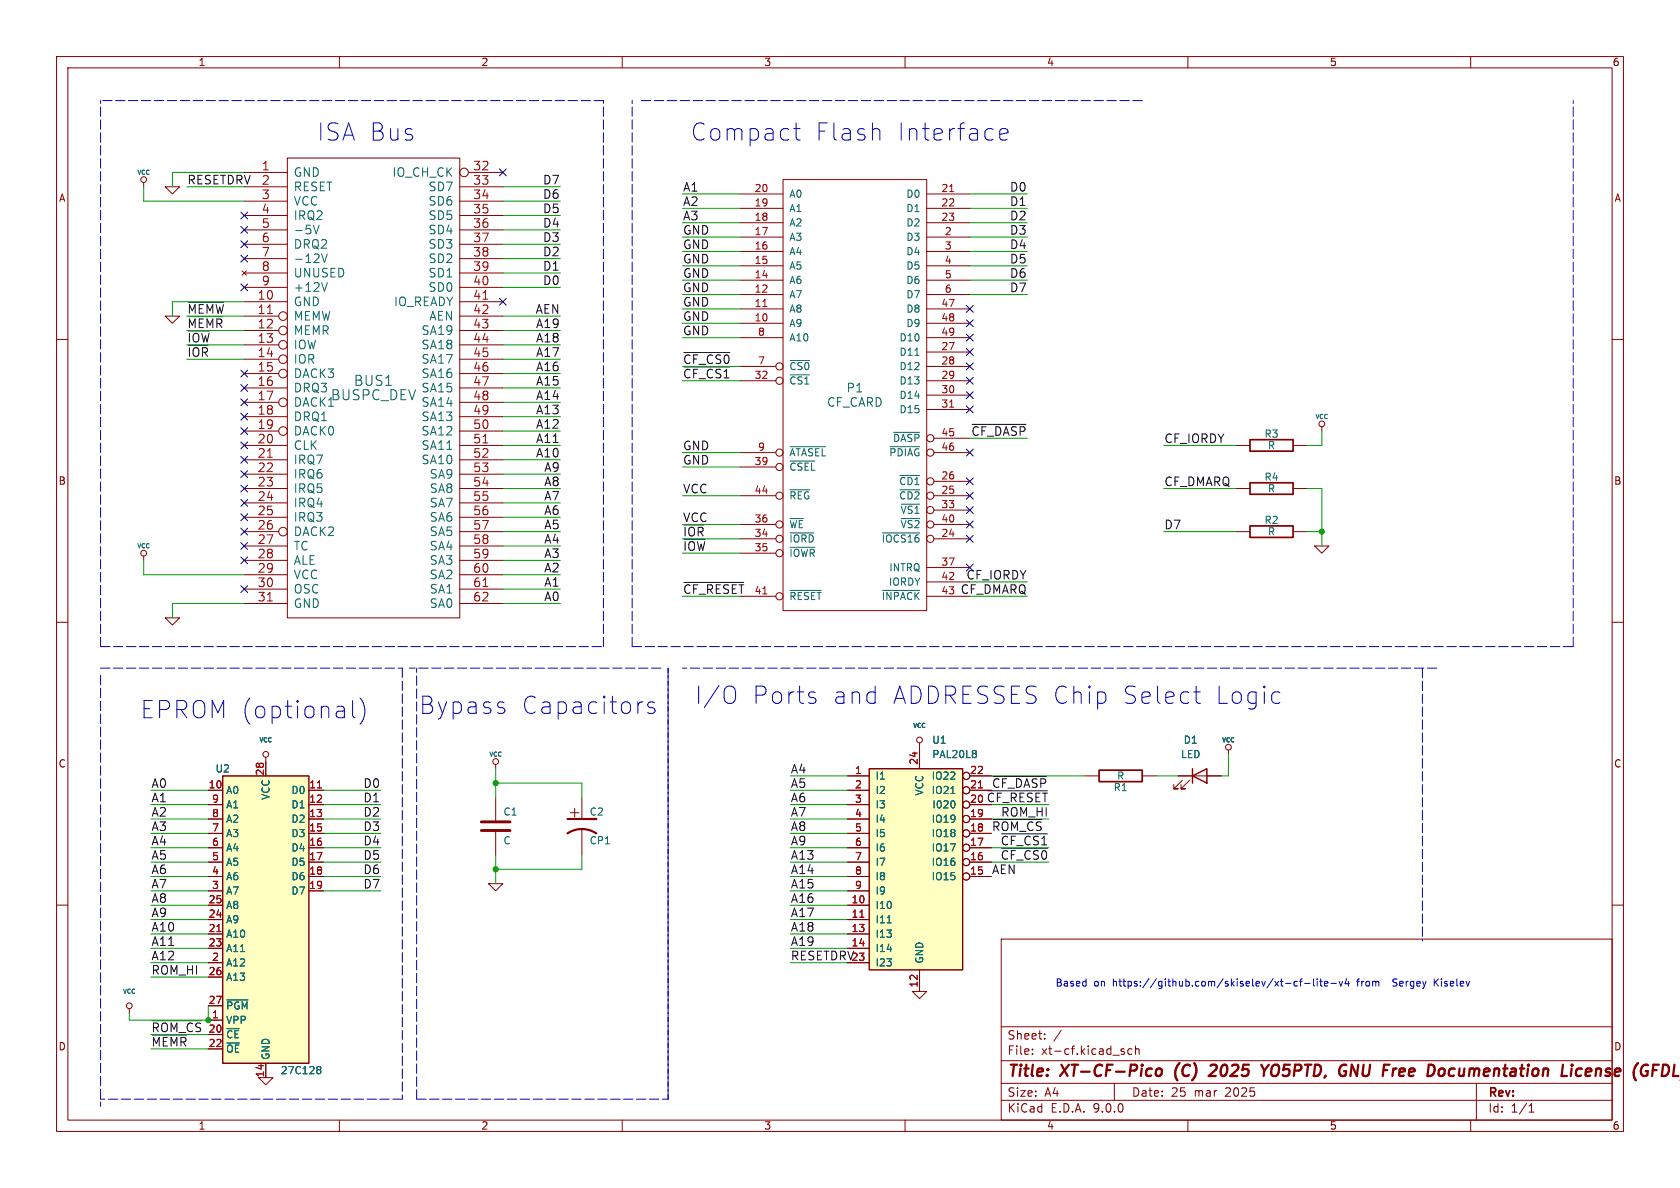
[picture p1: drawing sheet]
<svg xmlns="http://www.w3.org/2000/svg" width="297mm" height="210mm" viewBox="0 0 297 210" stroke-linecap="round" stroke-linejoin="round" font-family="sans-serif">
<g fill="none" stroke="#840000" stroke-width=".18">
<path d="M10 10h277v190h-277zM12 12h273v186h-273zM60 10v2M110 10v2M160 10v2M210 10v2M260 10v2M29.2 33h2.5l-1.2 1.3zM29.2 55.9h2.5l-1.2 1.3zM10 60h2M218.4 78.7h2.6M228.6 78.7h2.5"/>
<path d="M285 60h2M25.4 98.3v.8M218.4 86.4h2.6M228.6 86.4h2.5M10 110h2M29.2 109.2h2.5l-1.2 1.3zM285 110h2M191.8 137.2h2.5M201.9 137.2h2.6M208.3 137.2h7.6M209 137.9l-1.5 1.5h.8h-.8v-.7M210.3 137.9l-1.5 1.5h.7h-.7v-.7"/>
<path d="M217.2 132.6v.8M10 160h2M177 166h108v32h-108zM285 160h2M60 198v2M110 198v2M160 198v2M177 194.5h108M177 191.5h108M177 187.5h108M177 181.5h108M182.5 186.3v.1"/>
<path d="M182.5 185.5v.1M184.7 183.6v.1M184.7 182.8v.1M187.6 182.1l-1.3 2M197 191.5v3M198.4 185.9l.3 .1 .1 .2-.2 .2h-.3M198.4 185.4l.3 .1M200.1 185.5l-.4-.1-.3 .3v.4l.1 .2h.6M200.7 185.5l.3-.1 .3 .1 .1 .9M200.7 184.9v1.5M210 198v2M260 198v2"/>
<path d="M261 191.5v6.5M270.3 196.6h.9M270.3 195.5l.4-.4v1.5"/>
<circle cx="25.4" cy="97.8" r=".51"/>
<circle cx="217.2" cy="132.1" r=".51"/>
</g>
<g fill="none" stroke="#840000" stroke-width=".4">
<path d="M204.5 189.1a.52 .52 0 0 1 .5-.2 .52 .52 0 0 1 .4 .4l-.1 .5a.55 .55 0 0 1-.5 .4 .55 .55 0 0 1-.5-.4zM207.8 189.3v1.1M214.8 188.2h-.5l-.3 .2M215 189.1l-1.3 1.1h1.2M223 188.2l.5 1.1M223.5 189.3l-.1 .9M224.3 188.2l-.8 1.1M225.2 188.3a1.48 1.48 0 0 0-.3 1.8l.2 .1M238.7 190.2l.3-2 .9 2M247.8 188.9l-.4 .3-.1 .7 .3 .3h.4M248.4 189.4l-1 .1M256.6 188.9l-.4 .4-.1 .5 .2 .3 .5 .1"/>
<path d="M279.6 189a.66 .66 0 0 0-.9 .3l-.1 .5 .1 .3 .2 .1 .6-.1M281.1 188.9l-.6 .1-.2 .9 .2 .3 .6-.1M281.3 189.4l-1 .1M292.3 188.2h1M294.5 188.2h-.5l-.2 2 .8-.1"/>
</g>
<path d="M221 77.7h7.6v2.1h-7.6zM221 85.3h7.6v2.1h-7.6zM194.3 136.1h7.6v2.1h-7.6z" fill="none" stroke="#840000" stroke-width=".3"/>
<path d="M210.8 137.2l2.6-1.3v2.5zM210.8 135.9v2.5" fill="none" stroke="#840000" stroke-width=".25"/>
<path d="M153.7 135.9h16.5v35.6h-16.5z" fill="#ffffc2"/>
<path d="M153.7 135.9h16.5v35.6h-16.5z" fill="none" stroke="#840000" stroke-width=".25"/>
<g fill="none" stroke="#840000" stroke-width=".18">
<path d="M25.4 32.3v.7M43.2 30.5h7.6M43.2 33h7.6M43.2 35.6h7.6M43.2 38.1h7.6M50.8 27.9h30.5v81.3h-30.5zM81.3 33h7.6M81.3 35.6h7.6M81.3 38.1h7.6M82.8 30.5h6.1M130.8 34.3h7.6M130.8 36.8h7.6"/>
<path d="M130.8 39.4h7.6M138.4 31.8h25.4v76.2h-25.4zM163.8 34.3h7.6M163.8 36.8h7.6M163.8 39.4h7.6M42.8 47.9l.8 .7M43.2 40.6h7.6M43.2 43.2h7.6M43.2 45.7h7.6M43.2 48.3h7.6M43.2 50.8h7.6M43.2 53.3h7.6"/>
<path d="M43.2 55.9h6.1M43.2 58.4h6.1M43.6 47.9l-.8 .7M81.3 40.6h7.6M81.3 43.2h7.6M81.3 45.7h7.6M81.3 48.3h7.6M81.3 50.8h7.6M81.3 53.3h7.6M81.3 55.9h7.6M81.3 58.4h7.6M130.8 41.9h7.6"/>
<path d="M130.8 44.5h7.6M130.8 47h7.6M130.8 49.5h7.6M130.8 52.1h7.6M130.8 54.6h7.6M130.8 57.2h7.6M130.8 59.7h7.6M163.8 41.9h7.6M163.8 44.5h7.6M163.8 47h7.6M163.8 49.5h7.6M163.8 52.1h7.6"/>
<path d="M163.8 54.6h7.6M163.8 57.2h7.6M163.8 59.7h7.6M43.2 61h6.1M43.2 63.5h6.1M43.2 66h6.1M43.2 68.6h7.6M43.2 71.1h6.1M43.2 73.7h7.6M43.2 76.2h6.1M43.2 78.7h7.6M81.3 61h7.6"/>
<path d="M81.3 63.5h7.6M81.3 66h7.6M81.3 68.6h7.6M81.3 71.1h7.6M81.3 73.7h7.6M81.3 76.2h7.6M81.3 78.7h7.6M130.8 64.8h6.4M130.8 67.3h6.4M163.8 64.8h7.6M163.8 67.3h7.6M163.8 62.2h7.6"/>
<path d="M163.8 69.9h7.6M163.8 72.4h7.6M165.1 77.5h6.3M43.2 94h6.1M43.2 81.3h7.6M43.2 83.8h7.6M43.2 86.4h7.6M43.2 88.9h7.6M43.2 91.4h7.6M43.2 96.5h7.6M43.2 99.1h7.6M81.3 94h7.6"/>
<path d="M81.3 81.3h7.6M81.3 83.8h7.6M81.3 86.4h7.6M81.3 88.9h7.6M81.3 91.4h7.6M81.3 96.5h7.6M81.3 99.1h7.6M130.8 80h6.4M130.8 82.6h6.4M130.8 87.6h6.4M130.8 92.7h6.4M130.8 95.3h6.4"/>
<path d="M130.8 97.8h6.4M165.1 80h6.3M165.1 87.6h6.3M165.1 92.7h6.3M165.1 95.3h6.3M165.1 85.1h6.3M165.1 90.2h6.3M218.4 94h2.6M228.6 94h2.5M43.2 101.6h7.6M43.2 104.1h7.6M43.2 106.7h7.6"/>
<path d="M81.3 101.6h7.6M81.3 104.1h7.6M81.3 106.7h7.6M130.8 105.4h6.4M163.8 105.4h7.6M163.8 100.3h7.6M163.8 102.9h7.6M87.6 135.1v.8M149.9 137.2h3.8M149.9 139.7h3.8M162.6 131.3v4.6M171.4 137.2h3.9"/>
<path d="M171.4 139.7h3.9M86.4 156.2h2.5l-1.3 1.3zM87.6 141v4.3M87.6 146.8v4.3M102.9 141v3.8M102.9 146.6v4.5M149.9 142.2h3.8M149.9 144.8h3.8M149.9 147.3h3.8M149.9 149.9h3.8M149.9 152.4h3.8M149.9 154.9h3.8"/>
<path d="M149.9 157.5h3.8M171.4 142.2h3.9M171.4 144.8h3.9M171.4 147.3h3.9M171.4 149.9h3.9M171.4 152.4h3.9M171.4 154.9h3.9M22.9 178.3v.8M149.9 160h3.8M149.9 162.6h3.8M149.9 165.1h3.8M149.9 167.6h3.8"/>
<path d="M149.9 170.2h3.8M161.3 175.3h2.5l-1.2 1.2zM162.6 171.5v3.8M45.7 190.5h2.6l-1.3 1.3z"/>
<circle cx="25.4" cy="31.8" r=".51"/>
<circle cx="82" cy="30.5" r=".76"/>
<circle cx="50" cy="58.4" r=".76"/>
<circle cx="50" cy="55.9" r=".76"/>
<circle cx="50" cy="71.1" r=".76"/>
<circle cx="50" cy="66" r=".76"/>
<circle cx="50" cy="61" r=".76"/>
<circle cx="50" cy="63.5" r=".76"/>
<circle cx="50" cy="76.2" r=".76"/>
<circle cx="137.8" cy="67.3" r=".63"/>
<circle cx="137.8" cy="64.8" r=".63"/>
<circle cx="50" cy="94" r=".76"/>
<circle cx="137.8" cy="87.6" r=".63"/>
<circle cx="137.8" cy="92.7" r=".63"/>
<circle cx="137.8" cy="80" r=".63"/>
<circle cx="137.8" cy="97.8" r=".63"/>
<circle cx="137.8" cy="95.2" r=".63"/>
<circle cx="137.8" cy="82.5" r=".63"/>
<circle cx="164.5" cy="95.2" r=".63"/>
<circle cx="137.8" cy="105.4" r=".63"/>
<circle cx="87.6" cy="134.6" r=".51"/>
<circle cx="162.6" cy="130.8" r=".51"/>
<circle cx="170.8" cy="139.7" r=".63"/>
<circle cx="170.8" cy="137.2" r=".63"/>
<circle cx="170.8" cy="149.9" r=".63"/>
<circle cx="170.8" cy="152.4" r=".63"/>
<circle cx="170.8" cy="142.2" r=".63"/>
<circle cx="170.8" cy="147.3" r=".63"/>
<circle cx="170.8" cy="144.8" r=".63"/>
<circle cx="170.8" cy="154.9" r=".63"/>
<circle cx="22.9" cy="177.8" r=".51"/>
</g>
<g fill="none" stroke="#006464" stroke-width=".18">
<path d="M55.4 39.8l.5 1.5 .5-1.5M56.9 44.9l.5 1.5 .5-1.5M57.9 50l-.5 1.5M139.7 63.7h3.4M139.7 66.3h3.4M139.7 79h6.3M157.3 79h5.3M158 76.4h4.6M161.7 62.8h.8M139.7 81.5h4.4M139.7 86.6h3.4M139.7 91.7h2.3"/>
<path d="M139.7 94.2h4.2M139.7 96.7h4.4M156 94.2h6.6M159.1 86.6h3.5M159.1 84h3.5M159.3 91.7h3.3M159.3 89.1h3.3M139.7 104.4h5.5M156 104.4h6.6M172.5 132.7l.1 .2-.1 .2M172.5 133.3l.1 .1-.1 .5M168.1 140.3h.7"/>
<path d="M168.7 141.7l.1 .3-.1 .7M156.8 163.1h.8"/>
</g>
<path d="M167.9 33.9h.7M47.3 55.4h.9M85.4 52.9h.9M134.9 54.2h.7M85.4 78.3h.9M167.9 72h.7M47.3 80.8h.9M47.3 106.2h.9M85.4 103.7h.9M134.9 105h.7M173 139.3h.7M152 162.1h.7" fill="none" stroke="#a90000" stroke-width=".18"/>
<path d="M221 93h7.6v2h-7.6z" fill="none" stroke="#840000" stroke-width=".3"/>
<path d="M100.3 144.8h5.1h-1.3M100.3 147.3a4.6 4.6 0 0 1 5.1 0" fill="none" stroke="#840000" stroke-width=".38"/>
<path d="M85.1 145.3h5.1M85.1 146.8h5.1" fill="none" stroke="#840000" stroke-width=".51"/>
<path d="M39.4 137.2h15.2v50.8h-15.2z" fill="#ffffc2"/>
<path d="M39.4 137.2h15.2v50.8h-15.2z" fill="none" stroke="#840000" stroke-width=".25"/>
<g fill="none" stroke="#840000" stroke-width=".18">
<path d="M233.7 75.4v.8M232.4 96.5h2.5l-1.2 1.3zM36.8 139.7h2.6M47 133.9v3.3M54.6 139.7h2.5M149.9 139.7h3.8M149.9 137.2h3.8M162.6 132.1v3.8M171.4 139.7h3.9M171.4 137.2h3.9M208.3 137.2h2.5M213.4 137.2h2.5"/>
<path d="M36.8 142.2h2.6M36.8 144.8h2.6M36.8 147.3h2.6M36.8 149.9h2.6M36.8 152.4h2.6M36.8 154.9h2.6M36.8 157.5h2.6M54.6 142.2h2.5M54.6 144.8h2.5M54.6 147.3h2.5M54.6 149.9h2.5M54.6 152.4h2.5"/>
<path d="M54.6 154.9h2.5M54.6 157.5h2.5M149.9 142.2h3.8M149.9 144.8h3.8M149.9 147.3h3.8M149.9 149.9h3.8M149.9 152.4h3.8M149.9 154.9h3.8M149.9 157.5h3.8M171.4 142.2h3.9M171.4 144.8h3.9M171.4 147.3h3.9"/>
<path d="M171.4 149.9h3.9M171.4 152.4h3.9M171.4 154.9h3.9M36.8 160h2.6M36.8 162.6h2.6M36.8 165.1h2.6M36.8 167.6h2.6M36.8 170.2h2.6M36.8 172.7h2.6M36.8 177.8h2.6M149.9 160h3.8M149.9 162.6h3.8"/>
<path d="M149.9 165.1h3.8M149.9 167.6h3.8M149.9 170.2h3.8M162.6 171.5v3.8M36.8 180.3h2.6M36.8 182.9h2.6M36.8 185.4h2.6M47 188v2.5"/>
<circle cx="233.7" cy="74.9" r=".51"/>
<circle cx="47" cy="133.4" r=".51"/>
<circle cx="170.8" cy="139.7" r=".63"/>
<circle cx="170.8" cy="137.2" r=".63"/>
<circle cx="170.8" cy="149.9" r=".63"/>
<circle cx="170.8" cy="152.4" r=".63"/>
<circle cx="170.8" cy="142.2" r=".63"/>
<circle cx="170.8" cy="147.3" r=".63"/>
<circle cx="170.8" cy="144.8" r=".63"/>
<circle cx="170.8" cy="154.9" r=".63"/>
</g>
<path d="M56.1 139.3h.7M173 139.3h.7M38.3 164.7h.8M152 162.1h.7" fill="none" stroke="#a90000" stroke-width=".18"/>
<path d="M172.5 132.7l.1 .2-.1 .2M172.5 133.3l.1 .1-.1 .5M168.1 140.3h.7M168.7 141.7l.1 .3-.1 .7M40.1 176.8h3.7M156.8 163.1h.8M56.2 188.5h.3l.2 .3-.2 .3M56.2 189.1h.3M56.5 189.1l.2 .2v.3l-.1 .1-.4 .1" fill="none" stroke="#006464" stroke-width=".18"/>
<g fill="none" stroke="#0f0f0f" stroke-width=".18">
<path d="M33.3 58.5h3.7M33.3 56h6.1M33.3 53.4h6.3M33.3 61h3.5M120.9 62.3h8.1M120.9 64.9h8.1M171.9 75h9.5M120.9 92.8h3.5M120.9 95.3h3.8M120.9 103h10.6M174.6 139.8h10.6M175.5 137.2h9.5"/>
<path d="M175.5 144.9h8.7M177.1 147.4h8.1M177.1 149.9h8.1M26.9 183h6.1M26.9 180.4h8.7"/>
</g>
<g fill="none" stroke="#0000c2" stroke-width=".18" stroke-dasharray="1.7 .6">
<path d="M106.7 17.8h-88.9M201.9 17.8h-88.9M17.8 114.3h88.9M17.8 114.3v-96.5M17.8 118.1h53.3M17.8 119.4v76.2M71.1 118.1v76.2M106.7 114.3v-96.5M111.8 114.3h166.3M111.8 114.3v-96.5M116.8 118.1h-44.4M118.1 118.1v76.2"/>
<path d="M251.5 118.1v48.3M254 118.1h-133.4M278.1 114.3v-96.5M71.1 194.3h-53.3M73.7 194.3h44.4M73.7 194.3v-76.2M118.1 194.3v-76.2"/>
</g>
<g fill="none" stroke="#009600" stroke-width=".18">
<path d="M25.4 33v2.6h17.8M33 33h10.2M43.2 30.5h-12.7v2.5M88.9 33h10.2M88.9 35.6h10.2M88.9 38.1h10.2M120.6 36.8h10.2M120.6 34.3h10.2M120.6 39.4h10.2M171.4 36.8h10.2M171.4 34.3h10.2M171.4 39.4h10.2"/>
<path d="M33 55.9h10.2M33 58.4h10.2M43.2 53.3h-12.7v2.6M88.9 55.9h10.2M88.9 58.4h10.2M88.9 50.8h10.2M88.9 45.7h10.2M88.9 48.3h10.2M88.9 43.2h10.2M88.9 40.6h10.2M120.6 52.1h10.2M120.6 57.2h10.2"/>
<path d="M120.6 54.6h10.2M120.6 59.7h10.2M120.6 44.5h10.2M120.6 47h10.2M120.6 41.9h10.2M120.6 49.5h10.2M171.4 52.1h10.2M171.4 44.5h10.2M171.4 47h10.2M171.4 41.9h10.2M171.4 49.5h10.2M33 61h10.2"/>
<path d="M33 63.5h10.2M88.9 78.7h10.2M88.9 61h10.2M88.9 68.6h10.2M88.9 63.5h10.2M88.9 71.1h10.2M88.9 66h10.2M88.9 73.7h10.2M88.9 76.2h10.2M120.6 64.8h10.2M120.6 67.3h10.2M171.4 77.5h10.2"/>
<path d="M205.7 78.7h12.7M233.7 76.2v2.5h-2.6M25.4 99.1v2.5h17.8M88.9 91.4h10.2M88.9 86.4h10.2M88.9 94h10.2M88.9 99.1h10.2M88.9 88.9h10.2M88.9 81.3h10.2M88.9 83.8h10.2M88.9 96.5h10.2M120.6 80h10.2"/>
<path d="M120.6 82.6h10.2M120.6 87.6h10.2M120.6 97.8h10.2M120.6 95.3h10.2M120.6 92.7h10.2M205.7 86.4h12.7M205.7 94h12.7M231.1 86.4h2.6v10.1M231.1 94h2.6M43.2 106.7h-12.7v2.5M88.9 106.7h10.2M88.9 101.6h10.2"/>
<path d="M88.9 104.1h10.2M120.6 105.4h10.2M171.4 102.9h10.2M171.4 105.4h10.2M26.7 139.7h10.1M57.1 139.7h10.2M87.6 138.4h15.3v2.6M87.6 135.9v5.1M139.7 137.2h10.2M139.7 139.7h10.2M175.3 137.2h16.5M204.5 137.2h3.8"/>
<path d="M217.2 133.4v3.8h-1.3M26.7 152.4h10.1M26.7 144.8h10.1M26.7 142.2h10.1M26.7 154.9h10.1M26.7 157.5h10.1M26.7 149.9h10.1M26.7 147.3h10.1M57.1 152.4h10.2M57.1 144.8h10.2M57.1 142.2h10.2M57.1 154.9h10.2"/>
<path d="M57.1 157.5h10.2M57.1 149.9h10.2M57.1 147.3h10.2M87.6 151.1v5.1M102.9 151.1v2.6h-15.3M139.7 152.4h10.2M139.7 144.8h10.2M139.7 142.2h10.2M139.7 154.9h10.2M139.7 157.5h10.2M139.7 149.9h10.2M139.7 147.3h10.2"/>
<path d="M175.3 152.4h10.1M175.3 144.8h10.1M175.3 142.2h10.1M175.3 149.9h10.1M26.7 160h10.1M26.7 167.6h10.1M26.7 165.1h10.1M26.7 162.6h10.1M26.7 170.2h10.1M26.7 172.7h10.1M36.8 177.8v2.5h-13.9v-1.2M139.7 160h10.2"/>
<path d="M139.7 167.6h10.2M139.7 165.1h10.2M139.7 162.6h10.2M139.7 170.2h10.2M26.7 185.4h10.1M26.7 182.9h10.1"/>
</g>
<g fill="none" stroke="#000084" stroke-width=".18">
<path d="M42.6 37.5l1.2 1.2M43.8 37.5l-1.2 1.2M88.3 29.9l1.2 1.2M89.5 29.9l-1.2 1.2M42.6 45.1l1.2 1.2M42.6 42.6l1.2 1.2M42.6 50.2l1.2 1.2M42.6 40l1.2 1.2M43.8 45.1l-1.2 1.2M43.8 42.6l-1.2 1.2M43.8 50.2l-1.2 1.2M43.8 40l-1.2 1.2"/>
<path d="M88.3 52.7l1.2 1.2M89.5 52.7l-1.2 1.2M170.8 59.1l1.3 1.2M170.8 56.5l1.3 1.3M170.8 54l1.3 1.2M172.1 59.1l-1.3 1.2M172.1 56.5l-1.3 1.3M172.1 54l-1.3 1.2M42.6 78.1l1.2 1.2M42.6 75.6l1.2 1.2M42.6 73.1l1.2 1.2M42.6 70.5l1.2 1.2"/>
<path d="M42.6 65.4l1.2 1.2M42.6 68l1.2 1.2M43.8 78.1l-1.2 1.2M43.8 75.6l-1.2 1.2M43.8 73.1l-1.2 1.2M43.8 70.5l-1.2 1.2M43.8 65.4l-1.2 1.2M43.8 68l-1.2 1.2M170.8 79.4l1.3 1.2M170.8 61.6l1.3 1.2M170.8 64.2l1.3 1.2M170.8 71.8l1.3 1.2"/>
<path d="M170.8 69.2l1.3 1.3M170.8 66.7l1.3 1.2M172.1 79.4l-1.3 1.2M172.1 61.6l-1.3 1.2M172.1 64.2l-1.3 1.2M172.1 71.8l-1.3 1.2M172.1 69.2l-1.3 1.3M172.1 66.7l-1.3 1.2M42.6 80.7l1.2 1.2M42.6 88.3l1.2 1.2M42.6 85.8l1.2 1.2M42.6 83.2l1.2 1.2"/>
<path d="M42.6 98.5l1.2 1.2M42.6 95.9l1.2 1.2M42.6 90.8l1.2 1.2M42.6 93.4l1.2 1.2M43.8 80.7l-1.2 1.2M43.8 88.3l-1.2 1.2M43.8 85.8l-1.2 1.2M43.8 83.2l-1.2 1.2M43.8 98.5l-1.2 1.2M43.8 95.9l-1.2 1.2M43.8 90.8l-1.2 1.2M43.8 93.4l-1.2 1.2"/>
<path d="M170.8 84.5l1.3 1.2M170.8 92.1l1.3 1.2M170.8 89.6l1.3 1.2M170.8 94.6l1.3 1.3M170.8 99.7l1.3 1.2M170.8 87l1.3 1.2M172.1 84.5l-1.3 1.2M172.1 92.1l-1.3 1.2M172.1 89.6l-1.3 1.2M172.1 94.6l-1.3 1.3M172.1 99.7l-1.3 1.2M172.1 87l-1.3 1.2"/>
<path d="M42.6 103.5l1.2 1.2M43.8 103.5l-1.2 1.2"/>
</g>
<g fill="none" stroke="#0000c2" stroke-width=".18">
<path d="M140.3 22.7h1.2M140.7 21.7v2.6l.2 .3 .6 .2M155.4 22.9l.1 .3v1.6M176.7 23.8l1.5-.3-.2-.6-.2-.2h-.6l-.3 .2-.2 .3v1.1l.2 .3 .3 .2h.6l.2-.2M62.3 123.8v2.6l.2 .3 .3 .2M63.6 123.4a3.5 3.5 0 0 1 0 4.6M89.1 125.2l.2 .3-.2 .5M113.3 124.1h.3M115.7 124.2l-.8-.1-.2 .1-.2 .3 .2 .5 1 .2 .1 .3-.1 .5-.3 .1h-.6l-.3-.1M129.6 121.4a2.17 2.17 0 0 1 0 2.8M143.8 123.3l.3 .2 .2 .3-.2 .4-.3 .1M143.8 122.3l.3 .2"/>
<path d="M195.4 122.6l.1 .3v.9l-.1 .2M211 122.3h1.2M211.5 121.3v2.6l.1 .3 .6 .1M225.1 122.5l.3-.2h.6l.3 .2M225.1 124.2l.3 .1h.6l.3-.1M227.3 173.8h.9M229.4 173.5h-.4l-.2 .2 .1 .6h.5M229.7 173.5h.5M230.2 173l-.3 .2v1.1M230.6 173.8h1M232.2 173v1.1l.2 .2M232.9 173v.2"/>
<path d="M232.9 173.5v.8M233.3 173.5h.5M233.5 173v1.1l.3 .2M234.1 173.9l.7-.1-.1-.3h-.4l-.2 .2 .1 .6h.5M235.3 173.8h1M236.7 173.5l.3 .8 .4-.8M238.1 173l-.3 .9h.8M238.4 173.5v.8M246.2 174.3h.2M246.5 173l-.3 .3 .3 .4M253.6 173v1.3M253.7 173.6l.6 .7"/>
<path d="M254.3 173l-.7 .8"/>
</g>
<g fill="#009600" stroke="#009600" stroke-width=".18">
<circle cx="233.7" cy="94" r=".46"/>
<circle cx="87.6" cy="138.4" r=".46"/>
<circle cx="87.6" cy="153.7" r=".46"/>
<circle cx="36.8" cy="180.3" r=".46"/>
</g>
<g font-size="4.2" fill="#0000c2">
<text x="55.9" y="25.2">ISA Bus</text>
<text x="121.9" y="25.2">Compact</text>
<text x="143.8" y="25.2">Flash</text>
<text x="158.2" y="25.2">Interface</text>
<text x="122.7" y="124.7">I/O</text>
<text x="132.7" y="124.7">Ports</text>
<text x="146.8" y="124.7">and</text>
<text x="157.2" y="124.7">ADDRESSES Chip</text>
<text x="197.5" y="124.7">Select</text>
<text x="213.8" y="124.7">Logic</text>
<text x="24.6" y="127.3">EPROM (optional)</text>
<text x="73.9" y="126.5">Bypass</text>
<text x="91.9" y="126.5">Capacitors</text>
</g>
<g font-size="2.8" fill="#840000">
<text x="100.3" y="144.8">+</text>
<text x="178" y="190.9">Title:</text>
<text x="187.7" y="190.9">XT-CF-Pico</text>
<text x="208.6" y="190.9">(C)</text>
<text x="215.5" y="190.9">2025</text>
<text x="225.5" y="190.9">YO5PTD,</text>
<text x="240" y="190.9">GNU</text>
<text x="248.5" y="190.9">Free</text>
<text x="257.2" y="190.9">Documentation</text>
<text x="281.7" y="190.9">License</text>
<text x="295.2" y="190.9">(G</text>
</g>
<g font-size="2.5" fill="#006464">
<text x="58.4" y="71">BUSPC_DEV</text>
<text x="62.5" y="68.4">BUS1</text>
</g>
<g font-size="2.1" fill="#0f0f0f">
<text x="33" y="32.7">RESETDRV</text>
<text x="95.9" y="32.7">D7</text>
<text x="95.9" y="35.2">D6</text>
<text x="120.6" y="34">A1</text>
<text x="178.5" y="34">D0</text>
<text x="95.9" y="37.8">D5</text>
<text x="95.9" y="40.3">D4</text>
<text x="120.6" y="39.1">A3</text>
<text x="120.6" y="36.5">A2</text>
<text x="120.6" y="41.6">GND</text>
<text x="178.5" y="39.1">D2</text>
<text x="178.5" y="41.6">D3</text>
<text x="178.5" y="36.5">D1</text>
<text x="95.9" y="47.9">D1</text>
<text x="95.9" y="45.4">D2</text>
<text x="95.9" y="42.9">D3</text>
<text x="120.6" y="44.1">GND</text>
<text x="120.6" y="46.7">GND</text>
<text x="178.5" y="44.1">D4</text>
<text x="178.5" y="46.7">D5</text>
<text x="95.9" y="50.5">D0</text>
<text x="120.6" y="51.8">GND</text>
<text x="120.6" y="49.2">GND</text>
<text x="178.5" y="51.8">D7</text>
<text x="178.5" y="49.2">D6</text>
<text x="33" y="58.1">~{MEMR}</text>
<text x="33" y="55.6">~{MEMW}</text>
<text x="94.6" y="55.6">AEN</text>
<text x="94.7" y="58.1">A19</text>
<text x="120.6" y="56.8">GND</text>
<text x="120.6" y="59.4">GND</text>
<text x="120.6" y="54.3">GND</text>
<text x="33" y="63.2">~{IOR}</text>
<text x="33" y="60.6">~{IOW}</text>
<text x="94.7" y="60.6">A18</text>
<text x="94.7" y="63.2">A17</text>
<text x="94.7" y="65.7">A16</text>
<text x="120.6" y="64.5">~{CF_CS0}</text>
<text x="94.7" y="68.3">A15</text>
<text x="94.7" y="70.8">A14</text>
<text x="120.6" y="67">~{CF_CS1}</text>
<text x="94.7" y="75.9">A12</text>
<text x="94.7" y="73.3">A13</text>
<text x="171.7" y="77.2">~{CF_DASP}</text>
<text x="94.7" y="78.4">A11</text>
<text x="94.7" y="81">A10</text>
<text x="96.1" y="83.5">A9</text>
<text x="120.6" y="79.7">GND</text>
<text x="120.6" y="82.2">GND</text>
<text x="205.7" y="78.4">CF_IORDY</text>
<text x="96.1" y="86">A8</text>
<text x="96.1" y="88.6">A7</text>
<text x="120.6" y="87.3">VCC</text>
<text x="205.7" y="86">CF_DMARQ</text>
<text x="96.1" y="93.7">A5</text>
<text x="96.1" y="91.1">A6</text>
<text x="120.6" y="92.4">VCC</text>
<text x="120.6" y="94.9">~{IOR}</text>
<text x="205.7" y="93.7">D7</text>
<text x="96.1" y="96.2">A4</text>
<text x="96.1" y="98.7">A3</text>
<text x="96.1" y="101.3">A2</text>
<text x="120.6" y="97.5">~{IOW}</text>
<text x="96.1" y="106.4">A0</text>
<text x="96.1" y="103.8">A1</text>
<text x="120.6" y="105.1">~{CF_RESET}</text>
<text x="169.8" y="105.1">CF_DMARQ</text>
<text x="170.8" y="102.6">CF_IORDY</text>
<text x="139.7" y="136.8">A4</text>
<text x="26.7" y="141.9">A1</text>
<text x="26.7" y="139.4">A0</text>
<text x="64.2" y="139.4">D0</text>
<text x="64.2" y="141.9">D1</text>
<text x="139.7" y="139.4">A5</text>
<text x="139.7" y="141.9">A6</text>
<text x="174.4" y="141.9">~{CF_RESET}</text>
<text x="175.3" y="139.4">~{CF_DASP}</text>
<text x="26.7" y="149.5">A4</text>
<text x="26.7" y="144.5">A2</text>
<text x="26.7" y="147">A3</text>
<text x="64.2" y="144.5">D2</text>
<text x="64.2" y="149.5">D4</text>
<text x="64.2" y="147">D3</text>
<text x="139.7" y="147">A8</text>
<text x="139.7" y="149.5">A9</text>
<text x="139.7" y="144.5">A7</text>
<text x="175.3" y="147">~{ROM_CS}</text>
<text x="176.8" y="149.5">~{CF_CS1}</text>
<text x="176.9" y="144.5">ROM_HI</text>
<text x="26.7" y="152.1">A5</text>
<text x="26.7" y="154.6">A6</text>
<text x="64.2" y="152.1">D5</text>
<text x="64.2" y="154.6">D6</text>
<text x="139.7" y="154.6">A14</text>
<text x="139.7" y="152.1">A13</text>
<text x="175.3" y="154.6">AEN</text>
<text x="176.8" y="152.1">~{CF_CS0}</text>
<text x="26.7" y="157.2">A7</text>
<text x="26.7" y="159.7">A8</text>
<text x="64.2" y="157.2">D7</text>
<text x="139.7" y="157.2">A15</text>
<text x="139.7" y="159.7">A16</text>
<text x="26.7" y="162.2">A9</text>
<text x="26.7" y="164.8">A10</text>
<text x="26.7" y="167.3">A11</text>
<text x="139.7" y="162.2">A17</text>
<text x="139.7" y="164.8">A18</text>
<text x="139.7" y="167.3">A19</text>
<text x="26.7" y="172.4">ROM_HI</text>
<text x="26.7" y="169.9">A12</text>
<text x="139.7" y="169.9">RESETDRV</text>
<text x="26.7" y="185.1">~{MEMR}</text>
<text x="26.7" y="182.6">~{ROM_CS}</text>
</g>
<g font-size="2.1" fill="#a90000">
<text x="46.2" y="30.2">1</text>
<text x="46.2" y="32.8">2</text>
<text x="46.2" y="35.3">3</text>
<text x="83.6" y="30.2">32</text>
<text x="83.6" y="32.8">33</text>
<text x="83.6" y="35.3">34</text>
<text x="46.2" y="37.8">4</text>
<text x="46.2" y="40.4">5</text>
<text x="83.6" y="37.8">35</text>
<text x="83.6" y="40.4">36</text>
<text x="46.2" y="42.9">6</text>
<text x="46.2" y="45.5">7</text>
<text x="83.6" y="42.9">37</text>
<text x="83.6" y="45.5">38</text>
<text x="45.5" y="53.1">10</text>
<text x="46.2" y="48">8</text>
<text x="46.2" y="50.5">9</text>
<text x="83.6" y="48">39</text>
<text x="83.6" y="50.5">40</text>
<text x="83.6" y="53.1">41</text>
<text x="45.5" y="55.6">11</text>
<text x="45.5" y="58.2">12</text>
<text x="83.6" y="55.6">42</text>
<text x="83.6" y="58.2">43</text>
<text x="45.5" y="60.7">13</text>
<text x="45.5" y="63.2">14</text>
<text x="45.5" y="65.8">15</text>
<text x="83.6" y="60.7">44</text>
<text x="83.6" y="63.2">45</text>
<text x="83.6" y="65.8">46</text>
<text x="45.5" y="68.3">16</text>
<text x="45.5" y="70.9">17</text>
<text x="83.6" y="68.3">47</text>
<text x="83.6" y="70.9">48</text>
<text x="45.5" y="73.4">18</text>
<text x="45.5" y="75.9">19</text>
<text x="83.6" y="73.4">49</text>
<text x="83.6" y="75.9">50</text>
<text x="45.5" y="78.5">20</text>
<text x="45.5" y="81">21</text>
<text x="45.5" y="83.6">22</text>
<text x="83.6" y="78.5">51</text>
<text x="83.6" y="81">52</text>
<text x="83.6" y="83.6">53</text>
<text x="45.5" y="86.1">23</text>
<text x="45.5" y="88.6">24</text>
<text x="83.6" y="86.1">54</text>
<text x="83.6" y="88.6">55</text>
<text x="45.5" y="91.2">25</text>
<text x="45.5" y="93.7">26</text>
<text x="83.6" y="91.2">56</text>
<text x="83.6" y="93.7">57</text>
<text x="45.5" y="96.3">27</text>
<text x="45.5" y="98.8">28</text>
<text x="45.5" y="101.3">29</text>
<text x="83.6" y="96.3">58</text>
<text x="83.6" y="98.8">59</text>
<text x="83.6" y="101.3">60</text>
<text x="45.5" y="103.9">30</text>
<text x="45.5" y="106.4">31</text>
<text x="83.6" y="103.9">61</text>
<text x="83.6" y="106.4">62</text>
</g>
<g font-size="2.1" fill="#006464">
<text x="51.8" y="31.5">GND</text>
<text x="51.8" y="34">RESET</text>
<text x="69.3" y="31.5">IO_CH_CK</text>
<text x="75.7" y="34">SD7</text>
<text x="51.8" y="36.6">VCC</text>
<text x="51.8" y="39.1">IRQ2</text>
<text x="51.8" y="41.6">-5V</text>
<text x="75.7" y="36.6">SD6</text>
<text x="75.7" y="39.1">SD5</text>
<text x="75.7" y="41.6">SD4</text>
<text x="51.8" y="44.2">DRQ2</text>
<text x="51.8" y="46.7">-12V</text>
<text x="75.7" y="44.2">SD3</text>
<text x="75.7" y="46.7">SD2</text>
<text x="51.8" y="49.3">UNUSED</text>
<text x="51.8" y="51.8">+12V</text>
<text x="75.7" y="49.3">SD1</text>
<text x="75.7" y="51.8">SD0</text>
<text x="51.8" y="54.3">GND</text>
<text x="51.8" y="56.9">MEMW</text>
<text x="51.8" y="59.4">MEMR</text>
<text x="69.6" y="54.3">IO_READY</text>
<text x="74.5" y="59.4">SA19</text>
<text x="75.8" y="56.9">AEN</text>
<text x="51.8" y="62">IOW</text>
<text x="51.8" y="64.5">IOR</text>
<text x="74.5" y="62">SA18</text>
<text x="74.5" y="64.5">SA17</text>
<text x="51.8" y="67">DACK3</text>
<text x="51.8" y="69.6">DRQ3</text>
<text x="74.5" y="67">SA16</text>
<text x="74.5" y="69.6">SA15</text>
<text x="149.6" y="69.6">P1</text>
<text x="51.8" y="72.1">DACK1</text>
<text x="51.8" y="74.7">DRQ1</text>
<text x="51.8" y="77.2">DACK0</text>
<text x="74.5" y="72.1">SA14</text>
<text x="74.5" y="74.7">SA13</text>
<text x="74.5" y="77.2">SA12</text>
<text x="146.1" y="72.1">CF_CARD</text>
<text x="51.8" y="79.7">CLK</text>
<text x="51.8" y="82.3">IRQ7</text>
<text x="74.5" y="79.7">SA11</text>
<text x="74.5" y="82.3">SA10</text>
<text x="51.8" y="84.8">IRQ6</text>
<text x="51.8" y="87.4">IRQ5</text>
<text x="51.8" y="89.9">IRQ4</text>
<text x="75.9" y="84.8">SA9</text>
<text x="75.9" y="87.4">SA8</text>
<text x="75.9" y="89.9">SA7</text>
<text x="51.8" y="92.4">IRQ3</text>
<text x="51.8" y="95">DACK2</text>
<text x="75.9" y="92.4">SA6</text>
<text x="75.9" y="95">SA5</text>
<text x="51.8" y="97.5">TC</text>
<text x="51.8" y="100.1">ALE</text>
<text x="75.9" y="97.5">SA4</text>
<text x="75.9" y="100.1">SA3</text>
<text x="51.8" y="102.6">VCC</text>
<text x="51.8" y="105.1">OSC</text>
<text x="51.8" y="107.7">GND</text>
<text x="75.9" y="102.6">SA2</text>
<text x="75.9" y="105.1">SA1</text>
<text x="75.9" y="107.7">SA0</text>
</g>
<g font-size="2.1" fill="#840000">
<text x="178" y="184">Sheet:</text>
<text x="178" y="186.7">File:</text>
<text x="184.1" y="186.7">xt-cf.kicad_sch</text>
<text x="178" y="196.9">KiCad</text>
<text x="178" y="194.1">Size:</text>
<text x="184.7" y="194.1">A4</text>
<text x="185.7" y="196.9">E.D.A.</text>
<text x="193.3" y="196.9">9.0.0</text>
<text x="200" y="194.1">Date:</text>
<text x="207" y="194.1">25</text>
<text x="211.2" y="194.1">mar</text>
<text x="216.8" y="194.1">2025</text>
<text x="263" y="194.3">Rev:</text>
<text x="263" y="196.9">Id:</text>
<text x="267.1" y="196.9">1/1</text>
</g>
<g font-size="1.8" fill="#840000">
<text x="35" y="11.9">1</text>
<text x="85" y="11.9">2</text>
<text x="135" y="11.9">3</text>
<text x="185" y="11.9">4</text>
<text x="235" y="11.9">5</text>
<text x="285" y="11.9">6</text>
<text x="10.3" y="35.9">A</text>
<text x="285.3" y="35.9">A</text>
<text x="10.3" y="85.9">B</text>
<text x="285.3" y="85.9">B</text>
<text x="10.3" y="135.9">C</text>
<text x="285.3" y="135.9">C</text>
<text x="10.3" y="185.9">D</text>
<text x="285.3" y="185.9">D</text>
<text x="35" y="199.9">1</text>
<text x="85" y="199.9">2</text>
<text x="135" y="199.9">3</text>
<text x="185" y="199.9">4</text>
<text x="235" y="199.9">5</text>
<text x="285" y="199.9">6</text>
</g>
<g font-size="1.8" fill="#a90000">
<text x="133.3" y="34">20</text>
<text x="166.3" y="34">21</text>
<text x="133.3" y="36.6">19</text>
<text x="133.3" y="39.1">18</text>
<text x="133.3" y="41.7">17</text>
<text x="166.3" y="36.6">22</text>
<text x="166.3" y="39.1">23</text>
<text x="166.9" y="41.7">2</text>
<text x="133.3" y="44.2">16</text>
<text x="133.3" y="46.7">15</text>
<text x="166.9" y="44.2">3</text>
<text x="166.9" y="46.7">4</text>
<text x="133.3" y="49.3">14</text>
<text x="133.3" y="51.8">12</text>
<text x="166.9" y="49.3">5</text>
<text x="166.9" y="51.8">6</text>
<text x="133.3" y="54.4">11</text>
<text x="133.3" y="56.9">10</text>
<text x="133.9" y="59.4">8</text>
<text x="166.3" y="54.4">47</text>
<text x="166.3" y="56.9">48</text>
<text x="166.3" y="59.4">49</text>
<text x="133.9" y="64.5">7</text>
<text x="166.3" y="62">27</text>
<text x="166.3" y="64.5">28</text>
<text x="133.3" y="67.1">32</text>
<text x="166.3" y="67.1">29</text>
<text x="166.3" y="69.6">30</text>
<text x="166.3" y="72.1">31</text>
<text x="166.3" y="77.2">45</text>
<text x="133.3" y="82.3">39</text>
<text x="133.9" y="79.8">9</text>
<text x="166.3" y="79.8">46</text>
<text x="133.3" y="87.4">44</text>
<text x="166.3" y="84.8">26</text>
<text x="166.3" y="87.4">25</text>
<text x="166.3" y="89.9">33</text>
<text x="133.3" y="92.5">36</text>
<text x="133.3" y="95">34</text>
<text x="166.3" y="92.5">40</text>
<text x="166.3" y="95">24</text>
<text x="133.3" y="97.5">35</text>
<text x="166.3" y="100.1">37</text>
<text x="133.3" y="105.2">41</text>
<text x="166.3" y="102.6">42</text>
<text x="166.3" y="105.2">43</text>
<text x="46.7" y="137.2" transform="rotate(-90 46.7 137.2)">28</text>
<text x="151.1" y="136.9">1</text>
<text x="162.3" y="135.3" transform="rotate(-90 162.3 135.3)">24</text>
<text x="171.4" y="136.9">22</text>
<text x="36.8" y="139.4">10</text>
<text x="37.4" y="142">9</text>
<text x="54.6" y="139.4">11</text>
<text x="54.6" y="142">12</text>
<text x="151.1" y="139.4">2</text>
<text x="151.1" y="142">3</text>
<text x="171.4" y="139.4">21</text>
<text x="171.4" y="142">20</text>
<text x="37.4" y="144.5">8</text>
<text x="37.4" y="147.1">7</text>
<text x="37.4" y="149.6">6</text>
<text x="54.6" y="144.5">13</text>
<text x="54.6" y="147.1">15</text>
<text x="54.6" y="149.6">16</text>
<text x="151.1" y="144.5">4</text>
<text x="151.1" y="147.1">5</text>
<text x="151.1" y="149.6">6</text>
<text x="171.4" y="144.5">19</text>
<text x="171.4" y="147.1">18</text>
<text x="171.4" y="149.6">17</text>
<text x="37.4" y="152.1">5</text>
<text x="37.4" y="154.7">4</text>
<text x="54.6" y="152.1">17</text>
<text x="54.6" y="154.7">18</text>
<text x="151.1" y="152.1">7</text>
<text x="151.1" y="154.7">8</text>
<text x="171.4" y="152.1">16</text>
<text x="171.4" y="154.7">15</text>
<text x="36.8" y="159.8">25</text>
<text x="37.4" y="157.2">3</text>
<text x="54.6" y="157.2">19</text>
<text x="150.5" y="159.8">10</text>
<text x="151.1" y="157.2">9</text>
<text x="36.8" y="162.3">24</text>
<text x="36.8" y="164.8">21</text>
<text x="36.8" y="167.4">23</text>
<text x="150.5" y="162.3">11</text>
<text x="150.5" y="164.8">13</text>
<text x="150.5" y="167.4">14</text>
<text x="36.8" y="172.5">26</text>
<text x="37.4" y="169.9">2</text>
<text x="150.5" y="169.9">23</text>
<text x="36.8" y="177.5">27</text>
<text x="162.3" y="174.7" transform="rotate(-90 162.3 174.7)">12</text>
<text x="36.8" y="182.6">20</text>
<text x="36.8" y="185.2">22</text>
<text x="37.4" y="180.1">1</text>
<text x="46.7" y="190.5" transform="rotate(-90 46.7 190.5)">14</text>
</g>
<g font-size="1.8" fill="#006464">
<text x="139.4" y="35.2">A0</text>
<text x="160.1" y="35.2">D0</text>
<text x="139.4" y="37.7">A1</text>
<text x="139.4" y="40.2">A2</text>
<text x="160.1" y="37.7">D1</text>
<text x="160.1" y="40.2">D2</text>
<text x="139.4" y="42.8">A3</text>
<text x="139.4" y="45.3">A4</text>
<text x="139.4" y="47.9">A5</text>
<text x="160.1" y="42.8">D3</text>
<text x="160.1" y="45.3">D4</text>
<text x="160.1" y="47.9">D5</text>
<text x="139.4" y="50.4">A6</text>
<text x="139.4" y="52.9">A7</text>
<text x="160.1" y="50.4">D6</text>
<text x="160.1" y="52.9">D7</text>
<text x="139.4" y="55.5">A8</text>
<text x="139.4" y="58">A9</text>
<text x="160.1" y="55.5">D8</text>
<text x="160.1" y="58">D9</text>
<text x="139.4" y="60.6">A10</text>
<text x="139.4" y="65.6">~{CS0}</text>
<text x="158.9" y="60.6">D10</text>
<text x="158.9" y="63.1">D11</text>
<text x="158.9" y="65.6">D12</text>
<text x="139.4" y="68.2">~{CS1}</text>
<text x="158.9" y="68.2">D13</text>
<text x="158.9" y="70.7">D14</text>
<text x="158.9" y="73.3">D15</text>
<text x="223.4" y="77.6">R3</text>
<text x="139.4" y="80.9">~{ATASEL}</text>
<text x="139.4" y="83.4">~{CSEL}</text>
<text x="157.1" y="80.9">~{PDIAG}</text>
<text x="157.8" y="78.3">~{DASP}</text>
<text x="224.1" y="79.6">R</text>
<text x="139.4" y="88.5">~{REG}</text>
<text x="158.9" y="86">~{CD1}</text>
<text x="158.9" y="88.5">~{CD2}</text>
<text x="223.4" y="85.2">R4</text>
<text x="224.1" y="87.2">R</text>
<text x="139.4" y="93.6">~{WE}</text>
<text x="159.1" y="91">~{VS1}</text>
<text x="159.1" y="93.6">~{VS2}</text>
<text x="223.4" y="92.8">R2</text>
<text x="224.1" y="94.8">R</text>
<text x="139.4" y="96.1">~{IORD}</text>
<text x="139.4" y="98.7">~{IOWR}</text>
<text x="155.8" y="96.1">~{IOCS16}</text>
<text x="157.1" y="101.2">INTRQ</text>
<text x="139.4" y="106.3">~{RESET}</text>
<text x="155.8" y="106.3">~{INPACK}</text>
<text x="157" y="103.7">IORDY</text>
<text x="164.7" y="131.7">U1</text>
<text x="209.2" y="131.7">D1</text>
<text x="38" y="136.8">U2</text>
<text x="164.7" y="134.2">PAL20L8</text>
<text x="208.7" y="134.2">LED</text>
<text x="39.9" y="140.6">A0</text>
<text x="39.9" y="143.1">A1</text>
<text x="47.9" y="141.5" transform="rotate(-90 47.9 141.5)">VCC</text>
<text x="51.4" y="140.6">D0</text>
<text x="51.4" y="143.1">D1</text>
<text x="154.7" y="138">I1</text>
<text x="154.7" y="140.6">I2</text>
<text x="154.7" y="143.1">I3</text>
<text x="163.4" y="140.7" transform="rotate(-90 163.4 140.7)">VCC</text>
<text x="164.6" y="138">IO22</text>
<text x="164.6" y="140.6">IO21</text>
<text x="164.7" y="143.1">I020</text>
<text x="196.8" y="140.1">R1</text>
<text x="197.4" y="138">R</text>
<text x="39.9" y="145.6">A2</text>
<text x="39.9" y="148.2">A3</text>
<text x="51.4" y="145.6">D2</text>
<text x="51.4" y="148.2">D3</text>
<text x="88.9" y="144.4">C1</text>
<text x="88.9" y="149.5">C</text>
<text x="104.1" y="144.4">C2</text>
<text x="104.1" y="149.5">CP1</text>
<text x="154.7" y="145.6">I4</text>
<text x="154.7" y="148.2">I5</text>
<text x="164.6" y="145.6">IO19</text>
<text x="164.6" y="148.2">IO18</text>
<text x="39.9" y="150.7">A4</text>
<text x="39.9" y="153.3">A5</text>
<text x="39.9" y="155.8">A6</text>
<text x="51.4" y="150.7">D4</text>
<text x="51.4" y="153.3">D5</text>
<text x="51.4" y="155.8">D6</text>
<text x="154.7" y="150.7">I6</text>
<text x="154.7" y="153.3">I7</text>
<text x="154.7" y="155.8">I8</text>
<text x="164.6" y="150.7">IO17</text>
<text x="164.6" y="153.3">IO16</text>
<text x="164.6" y="155.8">IO15</text>
<text x="39.9" y="158.3">A7</text>
<text x="39.9" y="160.9">A8</text>
<text x="51.4" y="158.3">D7</text>
<text x="154.7" y="158.3">I9</text>
<text x="154.7" y="160.9">I10</text>
<text x="39.9" y="163.4">A9</text>
<text x="39.9" y="166">A10</text>
<text x="154.7" y="163.4">I11</text>
<text x="154.7" y="166">I13</text>
<text x="39.9" y="168.5">A11</text>
<text x="39.9" y="171">A12</text>
<text x="39.9" y="173.6">A13</text>
<text x="154.7" y="168.5">I14</text>
<text x="154.7" y="171">I23</text>
<text x="163.4" y="170.4" transform="rotate(-90 163.4 170.4)">GND</text>
<text x="39.9" y="178.7">~{PGM}</text>
<text x="39.9" y="181.2">VPP</text>
<text x="39.9" y="183.7">~{CE}</text>
<text x="39.9" y="186.3">~{OE}</text>
<text x="47.9" y="187.5" transform="rotate(-90 47.9 187.5)">GND</text>
<text x="49.5" y="190.1">27C128</text>
</g>
<g font-size="1.8" fill="#0000c2">
<text x="186.5" y="174.6">Based</text>
<text x="193.4" y="174.6">on</text>
<text x="196.8" y="174.6">https://github.com/skiselev/xt-cf-lite-v4</text>
<text x="240.2" y="174.6">from</text>
<text x="246.9" y="174.6">Sergey</text>
<text x="254.4" y="174.6">Kiselev</text>
</g>
<g font-size="1.1" fill="#006464">
<text x="24.2" y="31.1">VCC</text>
<text x="232.4" y="74.3">VCC</text>
<text x="24.2" y="97.1">VCC</text>
<text x="45.7" y="131.4">VCC</text>
<text x="161.3" y="128.9">VCC</text>
<text x="215.9" y="131.4">VCC</text>
<text x="86.4" y="134">VCC</text>
<text x="21.6" y="175.9">VCC</text>
</g>
</svg>
